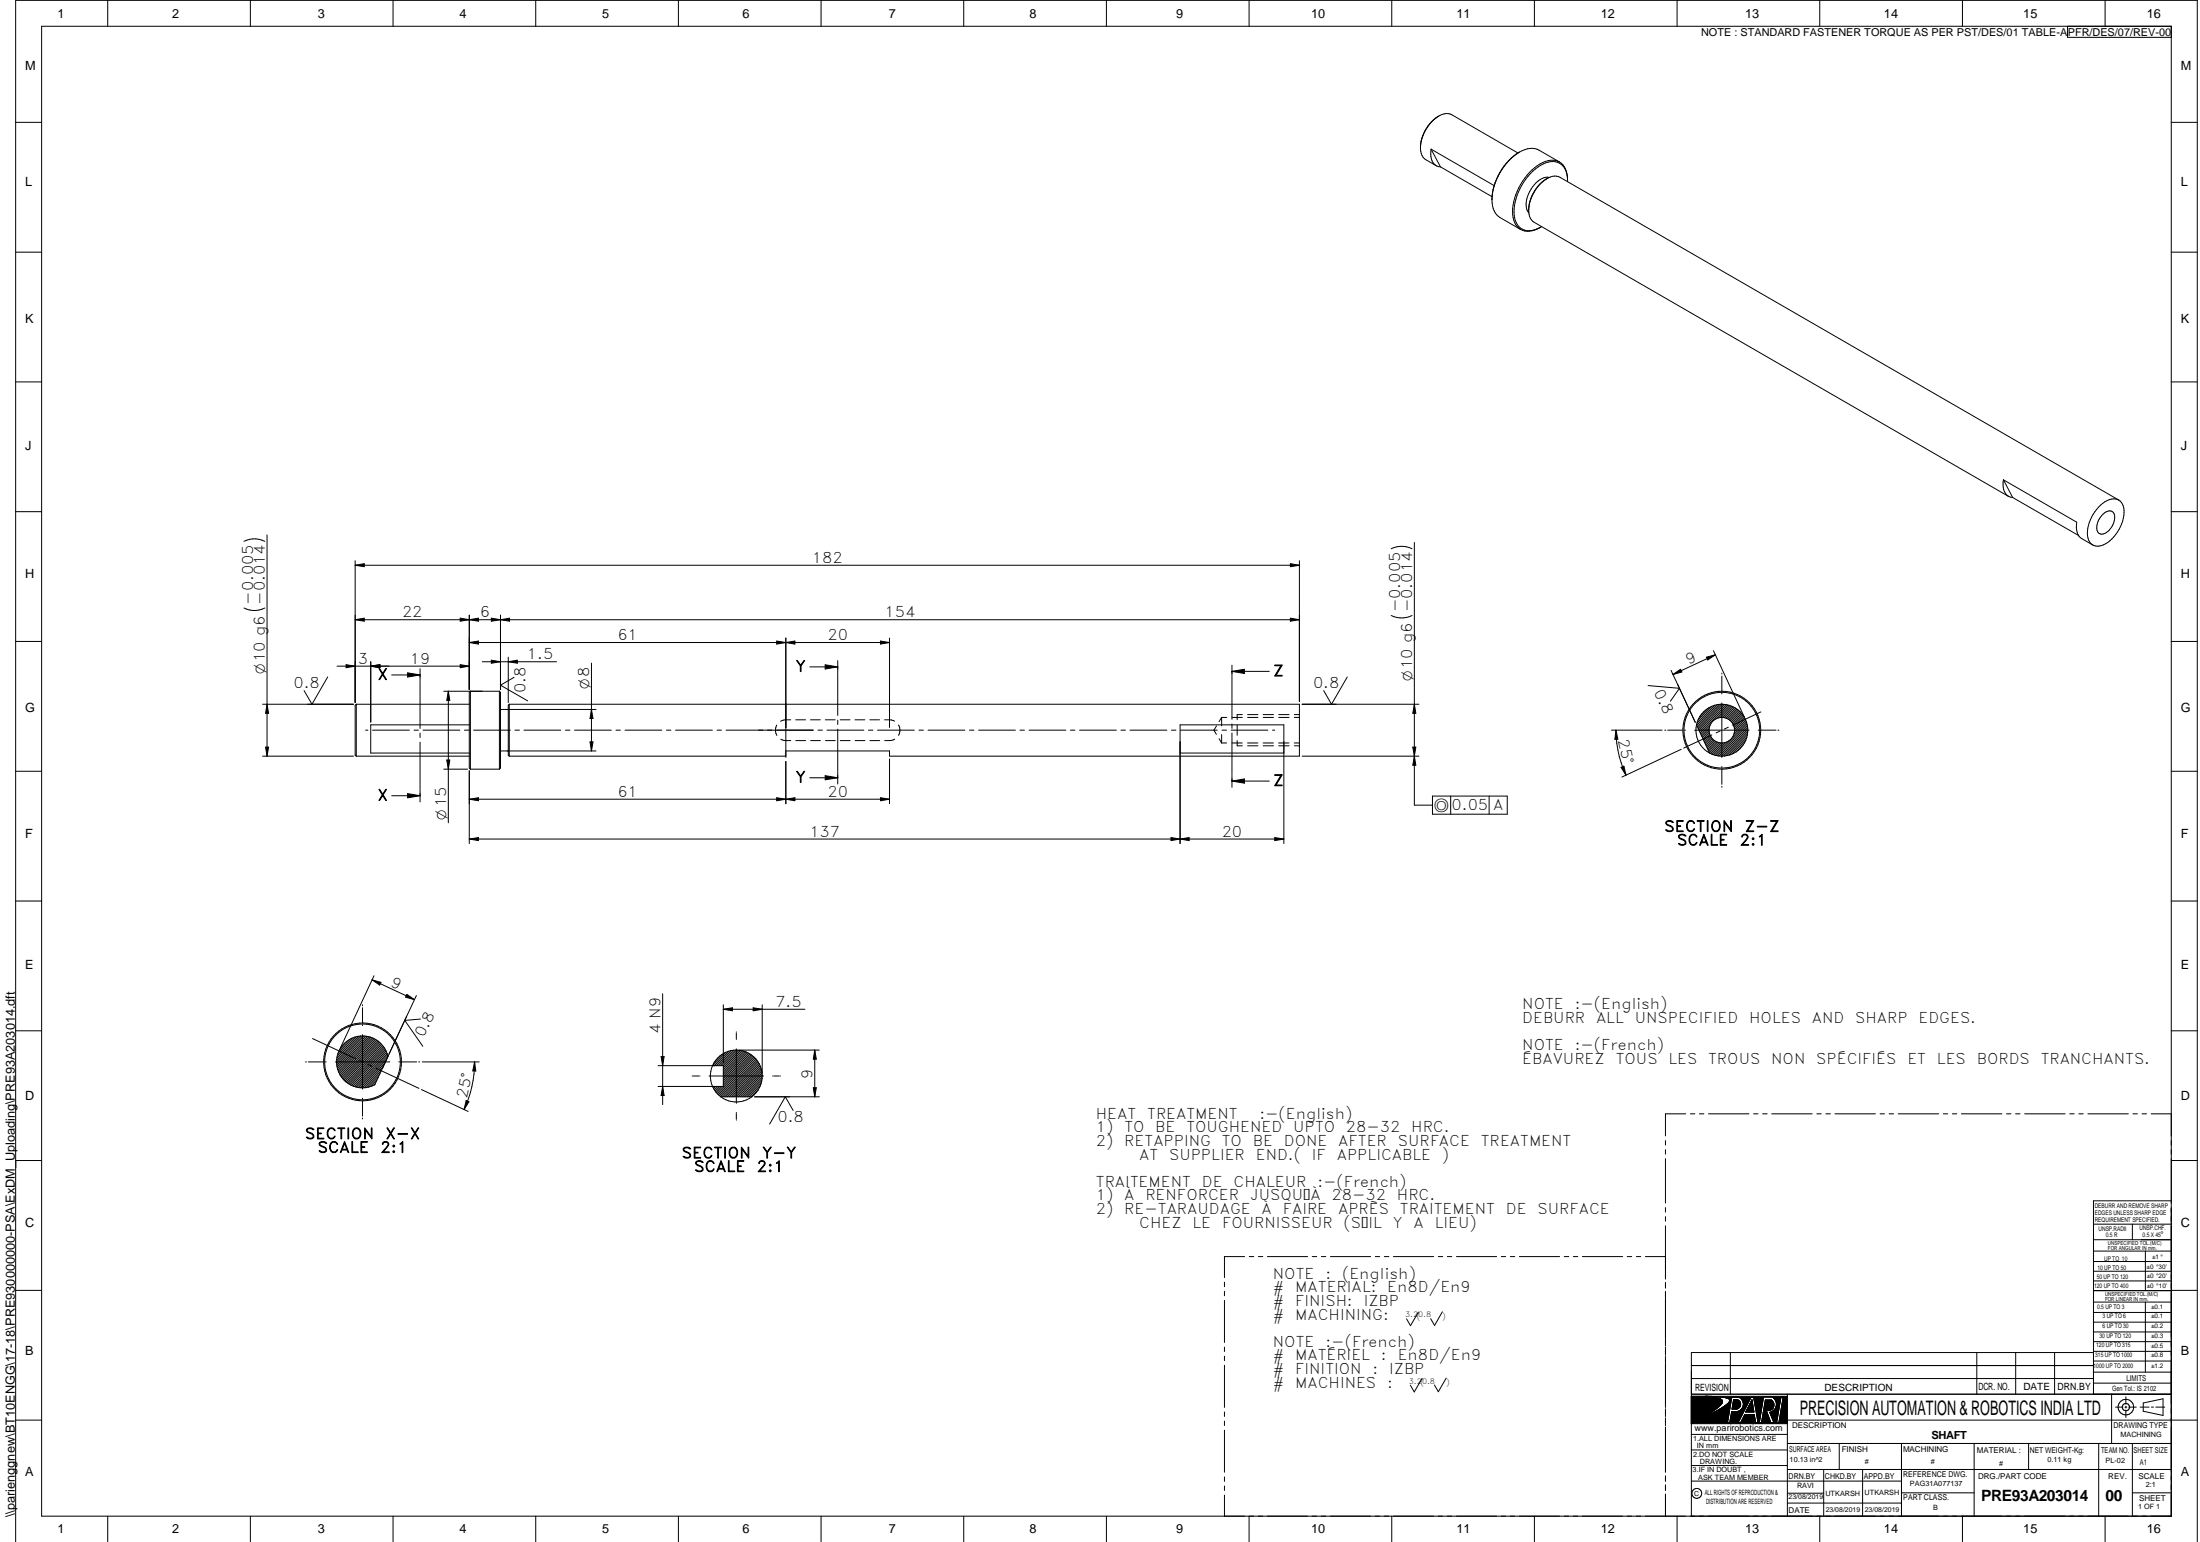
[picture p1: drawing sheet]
<svg xmlns="http://www.w3.org/2000/svg" width="848mm" height="594mm" viewBox="0 0 848 594" stroke-linecap="round" stroke-linejoin="round" font-family="sans-serif">
<g fill="none" stroke="#000" stroke-width=".39">
<path d="M16.1 10.1h820.9v574h-820.9zM41.5 .1v10M96.5 .1v10M151.5 .1v10M206.5 .1v10M261.5 .1v10M316.5 .1v10M371.5 .1v10M426.5 .1v10M481.5 .1v10M536.5 .1v10M591.5 .1v10"/>
<path d="M646.5 .1v10M701.5 .1v10M756.5 .1v10M797 10.1v4.3h40M811.5 .1v10M6 47.1h10.1M551.7 57.5a5.9 5.9 0 0 0 2.2 6.5l1.4 .3M551.7 57.5l24.3 14M551.7 57.5l3.6 6.8M554.6 44.7a15 15 0 0 0-7 11.9M585.2 58.9l-25.6-14.7a5.8 5.8 0 0 0-6.2 1.4 14.6 14.6 0 0 0-5.5 13.6l1.2 1.9 4.5 2.7M585.8 58.6a7.5 7.5 0 0 1 7.5-.7l7.9 4.5"/>
<path d="M585.8 58.6a23.5 23.5 0 0 0-10.6 17.1M585.8 58.6a22.5 22.5 0 0 0-10.7 18.4M837 47.1h10M555.3 64.3l19.9 11.5M575.1 77a7.5 7.5 0 0 0 3.1 6.8l8 4.6M575.1 76.6v.4M596.4 68.8a14.9 14.9 0 0 0-7.1 11.9M597.2 68.4a7.6 7.6 0 0 0-7 4.4 9 9 0 0 0-1.2 8.7l.4 .5M601.2 62.4a8.8 8.8 0 0 0-9.6 2.2 23.3 23.3 0 0 0-8.5 18.1l.4 2.1 .8 1.8 1.9 1.8M601.2 62.4a7.8 7.8 0 0 1 3.1 7.6M604.2 68.8a6 6 0 0 0-2.8-5.8 6 6 0 0 0-6.5 .1 21.7 21.7 0 0 0-11 20.9 5.7 5.7 0 0 0 8.3 4.3l2.1-1M604.3 69.3v.3"/>
<path d="M6 97.2h10.1M594 87.5a8.1 8.1 0 0 1-7.8 .9M837 97.2h10M6 147.1h10.1M837 147.1h10M6 197.1h10.1M772.3 184.9l28.3 16.3a5.9 5.9 0 0 0 1.9 6.3l4.2 2.5M772.3 184.9a5.7 5.7 0 0 0 2.2 6.4l1.4 .4M772.3 184.9l3.6 6.8M774.2 191.2l-182.8-105.6a5.7 5.7 0 0 1-2-6.1 14.4 14.4 0 0 1 9.1-11.6h1.5l1.3 .4 215.5 124.4M775.9 191.7l25.4 14.6M809 195.4a6.8 6.8 0 0 1 7.8-2.7 6.8 6.8 0 0 1 1.5 8 13.9 13.9 0 0 1-9.1 9.7 4.2 4.2 0 0 1-4.5-4.9 15.8 15.8 0 0 1 4.3-10.1z"/>
<path d="M810.6 198.1a2.54 2.54 0 0 1 4.4-.1 6.7 6.7 0 0 1-4.8 7.8 2.45 2.45 0 0 1-1.8-3.5l.8-2.2zM837 197.1h10M94.1 208.6a8.8 8.8 0 0 1 8 0M102.9 206.1v85.2M136.9 216v54.7M136.9 217.8l3.5-.6v1.1zM136.9 217.8h364M497.4 217.2l3.5 .6-3.5 .5zM500.9 216v54.3M536.3 211.4a9.1 9.1 0 0 1 8 0M545.2 209v101.2h7M94.1 234.2a8.8 8.8 0 0 0 8 0"/>
<path d="M136.9 238.8l3.5-.6v1.1zM136.9 238.8h364M177.4 238.2l3.5 .6-3.5 .5zM180.9 237v28.7M180.9 238.8l3.5-.6v1.1zM189.4 238.2l3.5 .6-3.5 .5zM192.9 237v28.7M192.9 238.8l3.5-.6v1.1zM497.4 238.2l3.5 .6-3.5 .5zM536.3 237.1a9.1 9.1 0 0 0 8 0M6 247.1h10.1M129.9 256.6h51"/>
<path d="M133.4 256.1l3.5 .5-3.5 .6zM142.9 254.9v23.3M142.9 256.6l3.5-.5v1.1zM157.1 259.2l4.8 .8-4.8 .8zM161.9 257.6v4.8M177.4 256.1l3.5 .5-3.5 .6zM180.9 247.5l3.5-.5v1.1zM180.9 247.5h162M185.9 255h28.6M189.4 254.4l3.5 .6-3.5 .5zM195.9 253.2v17.5M195.9 255l3.5-.6v1.1z"/>
<path d="M228 255.5v33.8M299.4 247l3.5 .5-3.5 .6zM302.9 245.8v46M302.9 247.5l3.5-.5v1.1zM312.2 256.9h10.7M318.1 256.1l4.8 .8-4.8 .8zM322.9 254.5v4.8M322.9 259.5v16.1M339.4 247l3.5 .5-3.5 .6zM342.9 245.8v34.5M474.9 256.3v4.8M474.9 258.7h14.4"/>
<path d="M474.9 258.7l4.8-.9v1.7zM644.2 258.3l9.3 20M644.9 259.9l2.9-2.1 .5 1.1zM657.8 253.2l3.4-.9-2.9 1.9zM660.5 250.7l11.9 25.5M661.2 252.3l-16.3 7.6M663.8 259.3v.4M837 247.1h10M101.2 271.3h35.1M102.9 271.3l.6 3.5h-1.1zM126.3 260.8l-6 10.5-3.1-5.2M137.3 271.3v20"/>
<path d="M137.3 271.3l-.4 .4v19.2l.4 .4M137.3 271.3h43.6M151 260h10.9M161.9 262.6v18M171.1 266.3h21.4M172.8 266.3l.6 3.5h-1.2zM172.8 266.3v50.7M180.9 266.7l.4-.4v30l-.4-.4zM180.9 279.3h-38v10.8h38M192.5 266.3v30M192.5 266.3l.4 .4v29.2l-.4 .4M192.9 273.3h36.9"/>
<path d="M196.3 271.3h304.6v20h-158v-2h-40M196.3 271.3v20M196.3 271.3l-.4 .4v19.2l.4 .4M198.2 260.9l-5.3 3.1 10.5 6M228 273.3l.6 3.5h-1.2zM299.4 279.4l-.5 2.3 .6 1.6M304.8 277.3a5.8 5.8 0 0 0-3.9 .6M306.7 277.3h3.8M312.5 277.3h3.7M318.2 277.3h3.7M322.9 277.4v1.7M323.9 277.3h3.8"/>
<path d="M329.6 277.3h3.8M335.3 277.3h3.8M341 277.3a6.1 6.1 0 0 1 3.9 .5M346.4 279.3l.5 1.7-.1 1.4-.4 .9M468.9 279.7l-.9 1.6 .9 1.6M470.9 276.4v3.3M470.9 276.4h2M470.9 276.4l-1 1.6M474.9 261.3v15.8M474.9 278.9v1.7M474.9 276.4h4M476.9 279.3v4"/>
<path d="M478.9 275.3h-2v2M480.9 276.4h4M480.9 275.3h4M486.9 276.4h4M486.9 275.3h4M492.9 276.4h4M492.9 275.3h4M498.9 276.4h2M498.9 275.3h2M502 271.3h45M519.4 260.8l-6.1 10.5-3-5.2M545.2 271.3l.6 3.5h-1.2z"/>
<path d="M635.3 264.1l12.1 1.1-3.5 5M654 279.3l5 10.8M654 279.3a10 10 0 0 0 5 10.8M658.5 272.8l-3.2 3.2M659.5 278.9l-3.9 3.9M659.9 272.1l-5.4 5.4M661 271.7l-6.8 6.9M662 271.5l-8 7.9M662 271.5h3.6M662 271.5a10 10 0 0 0-8 7.8M662.8 271.4l-8.5 8.5M663.5 271.3l-9 9.1"/>
<path d="M663.8 260.5v5.7M663.8 267v.3M663.8 270.8v21M664.2 271.4l-9.5 9.4M664.9 271.4l-10 9.9M665.5 271.5l-10.4 10.3M665.6 271.5l2.2 .7 2.1 1.2M666.1 271.6l-10.7 10.7M666.6 271.7l-5.3 5.4M667.2 271.9l-4.7 4.7M667.7 272.1l-4.3 4.3M668.1 278.9a4.9 4.9 0 0 1-.5 5.5 4.9 4.9 0 0 1-5.3 1.6"/>
<path d="M668.1 278.9a4.9 4.9 0 0 0-5-2.5 4.9 4.9 0 0 0-4.1 3.7M668.2 272.3l-4.1 4.1M668.6 272.6l-3.9 3.9M669.1 272.9l-3.8 3.7M669.5 273.2l-3.7 3.7M669.9 273.4l-3.6 3.7M669.9 273.4l2.4 2.6M670.3 273.8l-3.6 3.6M670.7 274.1l-3.6 3.6M671 274.5l-3.6 3.6M671.3 274.8l-3.6 3.6M671.7 275.2l-3.7 3.7"/>
<path d="M672 275.6l-3.8 3.7M672.3 276l-3.9 3.9M672.3 276a10 10 0 0 1-3.1 13.7M672.5 276.5l-3.9 3.9M672.7 277l-4 4.1M673 277.5l-4.4 4.3M673.2 278l-4.7 4.6M673.3 278.5l-5.4 5.4M673.5 279l-12 12M673.6 279.6l-11.5 11.6M678.8 274.3l-10.9 5.1M6 297.1h10.1"/>
<path d="M101.2 291.3h35.1M102.4 287.8h1.1l-.6 3.5zM137.3 291.3h43.6M140.9 281.3h.9M143.6 281.3h14.2M159.6 281.3h1.7M161.9 282.4v1.7M161.9 285.9v18M163.1 281.3h14.2M171.1 296.3h9.2M172.2 292.8h1.2l-.6 3.5zM179 281.3h1.8"/>
<path d="M180.9 297v28M181.3 296.3h11.2M182.6 281.3h14.1M192.9 289.3h36.9M196.3 291.3h106.6M198.5 281.3h1.7M202 281.3h14.2M218 281.3h1.7M221.5 281.3h14.2M227.4 285.8h1.2l-.6 3.5zM237.5 281.3h1.6M240.9 281.3h14.2"/>
<path d="M256.9 281.3h1.7M260.4 281.3h14.2M276.4 281.3h1.7M279.9 281.3h33.6M301 284.8a6.1 6.1 0 0 0 3.8 .5M302.9 293.4v16.3M306.8 285.3h3.8M312.2 299.6h10.7M312.5 285.3h3.8M315.3 281.3h1.7M318.1 298.8l4.8 .8-4.8 .8zM318.2 285.3h3.8"/>
<path d="M318.8 281.3h14.2M322.9 280.9v16.1M322.9 297.3v4.7M323.9 285.3h3.8M329.6 285.3h3.8M334.8 281.3h1.7M335.4 285.3h3.7M338.3 281.3h14.2M342.9 292.4v17.3M344.9 284.8a5.8 5.8 0 0 1-3.9 .5M354.3 281.3h1.7M357.8 281.3h14.1"/>
<path d="M373.7 281.3h1.7M377.2 281.3h14.2M393.2 281.3h1.7M396.7 281.3h14.2M412.6 281.3h1.8M416.2 281.3h14.2M432.1 281.3h1.7M435.6 281.3h14.2M451.6 281.3h1.7M454.9 290.1h40M455.1 281.3h14.2M469.9 284.6l1 1.6"/>
<path d="M470.9 283v3.2M470.9 286.2h2M471.1 281.3h1.7M474.6 281.3h14.1M474.9 286.2h4M474.9 282.4v15.9M474.9 298.5v4.8M476.9 285.3v2h2M480.9 286.2h4M480.9 287.3h4M486.9 286.2h4M486.9 287.3h4"/>
<path d="M490.5 281.3h.9M492.9 286.2h4M492.9 287.3h4M498.9 286.2h2M498.9 287.3h2M502 291.3h45M544.6 287.8h1.2l-.6 3.5zM545.2 291.3l.6 3.5h-1.2zM621.2 281.3h19.5M622.9 281.3l.8 3.5h-1.2zM622.9 281.3a42 42 0 0 0 3.9 17.3M624.9 295.6l1.1-.4 .8 3.4z"/>
<path d="M641.7 281.3h.4M642.9 281.3h5.8M648.1 288.7l-22.9 10.7M649.4 281.3h.3M653.2 281.3h21.1M658.8 281l-2.7 2.7M658.8 281.7l-2.5 2.5M658.8 281.7l.5 1.7M658.8 280.9v.8M659 282.3l-2.5 2.4M659 280.1l-3.2 3.2M659 280.1l-.2 .8"/>
<path d="M659 290.1a9.7 9.7 0 0 0 5.8 1.2M659.1 282.8l-2.4 2.4M659.3 283.4l-2.4 2.3M659.3 283.4l1.5 1.9M659.5 283.8l-2.3 2.4M659.8 284.2l-2.4 2.4M659.9 283.1l-10.9 5.1M660.1 284.6l-2.5 2.5M660.5 285l-2.6 2.6M660.8 285.3l1.5 .7M660.9 285.3l-2.8 2.8M661.3 285.6l-3 3"/>
<path d="M661.8 285.8l-3.3 3.3M662.3 286l-3.6 3.5M662.9 286.1l-3.9 3.9M663.1 281.7l-1.6 .7M663.5 286.2l-4.1 4.1M663.8 295.3v.4M663.8 296.4v5.8M664.2 286.2l-4.3 4.3M665.1 286l-4.7 4.7M666.3 280.2l-1.6 .7M666.3 285.5l-5.4 5.4M669.2 289.7a9.3 9.3 0 0 1-4.4 1.6"/>
<path d="M672.1 286.8l-2.9 2.9M672.9 285.3l-5.2 5.2M673.3 284.2l-6.7 6.7M673.6 283.2l-7.9 7.9M673.7 280.2l-11 11.1M673.7 282.4l-8.9 8.9M673.7 280.9l-10.3 10.4M673.7 281.6l-9.7 9.7M677.8 281.3h.3M678.9 281.3h5.7M685.4 281.3h.4M837 297.1h10"/>
<path d="M151 306.6h10.9M157.1 305.8l4.8 .8-4.8 .8zM161.9 304.2v4.8M180.9 307.9l3.5-.6v1.2zM180.9 307.9h162M299.4 307.3l3.5 .6-3.5 .6zM302.9 307.9l3.5-.6v1.2zM339.4 307.3l3.5 .6-3.5 .6zM474.9 300.9l4.8-.8v1.6zM474.9 300.9h14.4M552.2 306.7h28.8v7h-28.8zM559.2 306.7v7"/>
<path d="M574 306.7v7M663.8 303v.3M180.9 323.3l3.5-.6v1.1zM180.9 323.3h314M451.4 322.7l3.5 .6-3.5 .5zM454.9 325v-45.7h40v45.7M454.9 323.3l3.5-.6v1.1zM491.4 322.7l3.5 .6-3.5 .5zM6 347.1h10.1M837 347.1h10M143.4 377.5l3.5 1-.5 1zM143.4 377.5l16.4 7.6"/>
<path d="M144.2 375.9l-13.1 28M6 397.1h10.1M136.3 399.7l-5.9 6M137.4 399.4l-7.4 7.3M138.3 399.2l-8.4 8.4M139 399.1l-9.2 9.3M139.1 399.1a10 10 0 0 0-9.3 11 10 10 0 0 0 11.3 8.9M139.1 399.1a10 10 0 0 1 10.1 6.8M139.7 387.1v.4M139.7 388.2v5.8M139.7 394.8v.3M139.7 398.6v21"/>
<path d="M139.8 399.1l-10 10M140.4 399.1l-10.6 10.7M141.1 399.2l-11.2 11.3M141.7 399.3l-11.7 11.8M142.3 399.5l-12.2 12.1M142.8 399.6l-12.6 12.6M143.3 399.8l-12.9 12.9M156.7 391.5l-6.7 14.6M156.8 383.1l3 2-3.4-.9zM160.5 383.5l-16 34.4-3.4 1.1M162.1 392.6l-6.1 .5 7 10M255.4 382.9v42.7"/>
<path d="M278.8 387.1v22.4M278.8 388.8l3.5-.5v1.1zM278.8 388.8h31.5M283.8 397.5v.2M283.8 398v2.2M290.3 388.3l3.5 .5-3.5 .6zM293.8 387.1v26.4M837 397.1h10M117.8 409.1h.3M118.9 409.1h5.8M120.5 400.1l16.5 7.7M125.4 409.1h.4"/>
<path d="M129.3 409.1h20.9M135.1 400.3l-4.2 4.2M138.6 408.6l1.6 .7M141.8 410.1l1.6 .7M143.8 400l-13.2 13.2M144.3 400.2l-13.4 13.5M144.6 417.6l-.5 .5M144.8 400.5l-13.7 13.7M145 411.6l16.5 7.7M145.2 400.8l-13.8 13.8M145.2 416.3l-2.3 2.3M145.6 401l-13.9 14"/>
<path d="M145.8 415l-3.8 3.9M146 401.4l-14 14M146.4 401.7l-14.1 14.1M146.5 413.6l-5.4 5.4M146.8 402l-14.2 14.1M147.1 412.3l-6.8 6.8M147.1 402.4l-14.1 14.1M147.5 402.8l-14.1 14M147.7 411l-8.1 8.1M147.8 403.2l-14 13.9M148.1 403.6l-13.9 13.8M148.3 409.7l-9.4 9.4"/>
<path d="M148.3 404l-13.7 13.7M148.6 404.5l-13.5 13.4M148.8 404.9l-13.3 13.3M148.9 408.3l-10.6 10.7M149 405.4l-12.9 13M149.2 405.9l-12.6 12.7M149.2 405.9l.3 1.1-11.8 11.9M149.4 406.5l-12.3 12.2M153.7 409.1h.4M154.8 409.1h5.8M161.4 409.1h.3M162.5 419.8l18 8.4"/>
<path d="M162.8 409.1h21.9M183 409.1l.4 3.5h-1.2zM183 409.1a43.5 43.5 0 0 1-4.1 18.4M253.7 410.6h25.1v8h-25.1M254.8 407.1h1.2l-.6 3.5zM255.4 418.6l.6 3.5h-1.2zM266.8 414.5h.2M267.3 414.5h2.1M269.7 414.5h.1M273.3 414.5h21M274.7 410.6a10 10 0 0 0 3.1 12M274.7 410.6a10 10 0 0 1 15.3-3.9 10 10 0 0 1-.2 15.9"/>
<path d="M275.2 418.6l-.4 .3M275.9 418.6l-.8 .8M276.6 418.6l-1.3 1.2M277.3 418.6l-1.7 1.6M278 418.6l-2.1 2.1M278.3 406.2l-2.8 2.8M278.7 418.6l-2.5 2.4M279.9 405.4l-5.2 5.2M281 405l-5.6 5.6M281.9 404.7l-5.8 5.9M282.8 404.6l-6 6M283.5 404.6l-6 6"/>
<path d="M283.8 400.5h.1M283.8 404.1v21M284.2 404.6l-6 6M284.9 404.6l-6.1 6.1M284.9 404.6h30.9M285.5 404.7l-6.7 6.7M286.1 404.8l-7.3 7.3M286.6 405l-7.8 7.8M287.2 405.1l-8.4 8.4M287.7 405.3l-8.9 8.9M288.2 405.6l-9.4 9.3M288.6 405.8l-9.8 9.8"/>
<path d="M289.1 406l-10.3 10.3M289.5 406.3l-10.7 10.7M289.9 406.6l-11.1 11.1M290.3 407l-11.5 11.4M290.7 407.3l-14.1 14.1M291 407.6l-14.1 14.2M291.4 408l-14.1 14.1M291.7 408.4l-14 14M292 408.8l-13.8 13.8M292.3 409.2l-13.3 13.4M292.3 419.8l-2.7 2.8M292.6 409.7l-12.9 12.9"/>
<path d="M292.8 410.1l-12.4 12.5M293 410.6l-11.9 12M293.1 418.3l-4.2 4.3M293.2 411.1l-11.4 11.5M293.4 411.7l-10.9 10.9M293.4 417.3l-5.3 5.3M293.5 412.2l-10.3 10.4M293.7 416.3l-6.3 6.3M293.7 412.8l-9.8 9.8M293.8 413.4l-9.2 9.2M293.8 414.1l-8.5 8.5M293.8 415.5l-7.1 7.1"/>
<path d="M293.8 414.8l-7.8 7.8M297.9 414.5h.1M298.2 414.5h2.2M300.7 414.5h.1M313.5 419.1h1.2l-.6 3.5zM314.1 404.6l.6 3.5h-1.2zM314.1 404.6v18M139.7 423.1v.3M139.7 424.2v5.8M139.7 430.7v.4M179.7 424l1.1 .5-1.9 3zM277.8 422.6h12"/>
<path d="M277.8 422.6a10 10 0 0 0 12 0M283.8 428.6v.1M283.8 429v2.1M283.8 431.4v.2M290.9 422.6h24.9M305.8 427.8l-3.1-5.2-6 10.5M642 439.4v1.7M649.8 429.1h-7.8v8.5M651.6 429.1h1.7M655.1 429.1h1.7M658.6 429.1h15.6M676 429.1h1.7"/>
<path d="M679.5 429.1h1.7M683 429.1h15.6M700.4 429.1h1.7M703.9 429.1h1.7M707.4 429.1h15.5M724.7 429.1h1.7M728.2 429.1h1.8M731.7 429.1h15.6M749.1 429.1h1.7M752.6 429.1h1.7M756.1 429.1h15.6M773.5 429.1h1.7"/>
<path d="M777 429.1h1.7M780.5 429.1h15.6M797.8 429.1h1.8M801.4 429.1h1.7M804.9 429.1h15.6M822.2 429.1h1.7M825.7 429.1h1.7M829.2 429.1h7.8M6 447.1h10.1M642 442.9v1.7M642 446.4v17.1M837 447.1h10"/>
<path d="M642 465.2v1.8M642 468.7v1.8M642 472.3v20.5M807 471.6h30M807 477.6h30M822 471.6v6M837 462.6h-30v74.5M6 497.1h10.1M472 494v1.7M472 497.5v1.7M479.8 484.1h-7.8v8.1M481.6 484.1h1.7"/>
<path d="M485.1 484.1h1.7M488.6 484.1h15.5M505.8 484.1h1.8M509.4 484.1h1.7M512.9 484.1h15.5M530.2 484.1h1.6M533.6 484.1h1.8M537.1 484.1h15.6M554.4 484.1h1.8M557.9 484.1h1.7M561.4 484.1h15.5M578.7 484.1h1.7"/>
<path d="M582.2 484.1h1.7M585.7 484.1h15.5M603 484.1h1.7M606.5 484.1h1.7M610 484.1h15.5M627.3 484.1h1.7M630.8 484.1h1.7M634.3 484.1h7.7M642 494v2.3M642 497.5v21.1M807 497.2h30M807 493.5h30"/>
<path d="M807 489.8h30M807 486h30M807 482h30M827 482v15.2M837 497.1h10M472 501v16.2M472 519v1.7M546.8 505.5l-3.1 5.3-1.5-2.7M556 505.4l-3 5.2-1.5-2.6M642 519v3.1M807 516.9h30M807 513.2h30"/>
<path d="M807 509.4h30M807 505.6h30M807 501.6h30M827 501.6v27M472 522.5v1.7M472 526v16.2M548.2 531l-3 5.3-1.5-2.7M557.5 530.9l-3 5.3-1.6-2.6M642 522.5v19.8M652 538h37M652 537.1h185M652 531.1h155"/>
<path d="M652 526.1h155M657.5 538l3.7 .4M657.5 538l4.4 .6 1.6 .6M657.5 538l5.6 .2M658.2 538h.4M659.9 538h-.3l3.4 .2M661.2 538.4l.4 .1M661.6 538.5l1.9 .7M663 538.2l1.1 .1M663.1 538.2l2.9 .5M663.5 539.2l.2 .1M663.5 539.2l.3 .3"/>
<path d="M663.6 538.2l.5 .1M663.7 539.4l.2 .1M663.8 539.5h.1M663.9 539.5v.1M663.9 539.6v.1M663.9 539.7v.7M663.9 539.7l.1 .2M664.1 538.3l1.7 .3M665.8 538.6l.6 .3M665.8 538.6l.2 .1M666 538.7l.4 .2M666 538.7l.5 .2"/>
<path d="M666.4 538.9h.1M666.5 538.9l.2 .3M666.5 538.9l.2 .2M666.7 539.1l.1 .2M666.7 539.2l.1 .1M666.8 539.8l-.1 .2M666.8 539.7l-.1 .4M666.8 539.3v.4M666.9 539.6l-.1 .2M667 521.1v16M667.6 538.3h2.8a2.93 2.93 0 0 1 1.7 3 2.93 2.93 0 0 1-2.3 2.5l-2.2 .1-.8 4.2h-.9zM668.3 539.3h1.4a1.85 1.85 0 0 1 1.3 2 1.85 1.85 0 0 1-1.8 1.6h-1.5z"/>
<path d="M675 538.3h1l1.7 9.8h-.9l-.6-3.1h-3.6l-1.6 3.1h-1zM675.4 539.3l.7 4.7h-3.1zM679.8 538.2h3.3a3.2 3.2 0 0 1 1.7 3.3 3.2 3.2 0 0 1-2.6 2.6l1.6 4h-1.2l-1.7-4.8a2.23 2.23 0 0 0 2.7-1 2.23 2.23 0 0 0-.7-2.9h-2.4l-1.4 8.7h-.9zM686.5 538.2h.9l-1.6 9.9h-1zM689 537.1v47M762 521.1v16M777 521.1v16M792 521.1v16M807 521.1h-155v63M807 532.9h30M807 528.6h30M807 524.4h30"/>
<path d="M807 520.6h30M814 537.1v19M819.5 538.1v2.9M6 547.1h10.1M472 544v1.7M472 547.5v1.7M472 551v16.2M642 542.7v3M642 546.2v3M642 549.7v17.5M652 548.5h37M652 558.6h37"/>
<path d="M652 552.6h37M656.9 545.7l-4.9 2.8M660.8 544.1l-8.8 4.4M663.9 540.4l-1.2 1.5-1.9 1.4-8.8 5.2M663.9 540.3l-1.9 2.1-5 3.2M664 540.1l-.1 .2M664.2 542.1l-12.2 6.4M664.2 542.1l-3.3 1.9M665.9 540.9l-1.7 1.2M666.3 540.5l-.3 .3M666.7 540.1l-2.5 2M666.7 540l-.4 .5"/>
<path d="M689 547.1h158M689 556.1h148M709 556.1v10M733 556.1v28M761 556.1v28M782 556.1v10M809 556.1v28M815.5 542.1h2.9M819.1 542.1h.8M819.5 541.8v.7M819.5 543.2v2.9M820.6 542.1h2.9"/>
<path d="M822 556.1v28M825 542.1h3.4M826.2 540.5l7.6-1.6v6.4l-7.6-1.6zM829.3 542.1h.9M831 542.1h3.5M472 569v1.7M472 572.5v1.7M472 576v8.1M642 568.6v2.2M642 572.1v2.2M642 575.6v8.5M652 570.6h81"/>
<path d="M652 564.6h37M689 575.3h14M689 579.1h44M689 566.1h148M703 566.1v18M718 566.1v18M733 575.1h28M822 575.1h15M6 594v-593.9h841v593.9M41.5 584.1v9.9M96.5 584.1v9.9M151.5 584.1v9.9"/>
<path d="M206.5 584.1v9.9M261.5 584.1v9.9M316.5 584.1v9.9M371.5 584.1v9.9M426.5 584.1v9.9M481.5 584.1v9.9M536.5 584.1v9.9M591.5 584.1v9.9M646.5 584.1v9.9M701.5 584.1v9.9M756.5 584.1v9.9M811.5 584.1v9.9"/>
<circle cx="663.7" cy="281.3" r="15"/>
<circle cx="663.8" cy="281.3" r="14.6"/>
<circle cx="139.7" cy="409.1" r="14.6"/>
<circle cx="139.8" cy="409.1" r="15"/>
<circle cx="819.5" cy="542.1" r="3"/>
<circle cx="819.5" cy="542.1" r="1.4"/>
<circle cx="654.1" cy="575.4" r="1.9"/>
</g>
<g fill="#000">
<path d="M136.9 217.8l3.5-.6v1.1zM497.4 217.2l3.5 .6-3.5 .5zM136.9 238.8l3.5-.6v1.1zM177.4 238.2l3.5 .6-3.5 .5zM180.9 238.8l3.5-.6v1.1zM189.4 238.2l3.5 .6-3.5 .5zM192.9 238.8l3.5-.6v1.1zM497.4 238.2l3.5 .6-3.5 .5zM133.4 256.1l3.5 .5-3.5 .6zM142.9 256.6l3.5-.5v1.1zM177.4 256.1l3.5 .5-3.5 .6zM180.9 247.5l3.5-.5v1.1z"/>
<path d="M189.4 254.4l3.5 .6-3.5 .5zM195.9 255l3.5-.6v1.1zM299.4 247l3.5 .5-3.5 .6zM302.9 247.5l3.5-.5v1.1zM318.1 256.1l4.8 .8-4.8 .8zM339.4 247l3.5 .5-3.5 .6zM474.9 258.7l4.8-.9v1.7zM644.9 259.9l2.9-2.1 .5 1.1zM657.8 253.2l3.4-.9-2.9 1.9zM102.9 271.3l.6 3.5h-1.1zM157.1 259.2l4.8 .8-4.8 .8zM172.8 266.3l.6 3.5h-1.2z"/>
<path d="M228 273.3l.6 3.5h-1.2zM545.2 271.3l.6 3.5h-1.2zM102.4 287.8h1.1l-.6 3.5zM172.2 292.8h1.2l-.6 3.5zM227.4 285.8h1.2l-.6 3.5zM544.6 287.8h1.2l-.6 3.5zM545.2 291.3l.6 3.5h-1.2zM622.9 281.3l.8 3.5h-1.2zM624.9 295.6l1.1-.4 .8 3.4zM157.1 305.8l4.8 .8-4.8 .8zM180.9 307.9l3.5-.6v1.2zM299.4 307.3l3.5 .6-3.5 .6z"/>
<path d="M302.9 307.9l3.5-.6v1.2zM318.1 298.8l4.8 .8-4.8 .8zM339.4 307.3l3.5 .6-3.5 .6zM474.9 300.9l4.8-.8v1.6zM180.9 323.3l3.5-.6v1.1zM451.4 322.7l3.5 .6-3.5 .5zM454.9 323.3l3.5-.6v1.1zM491.4 322.7l3.5 .6-3.5 .5zM143.4 377.5l3.5 1-.5 1zM156.8 383.1l3 2-3.4-.9zM278.8 388.8l3.5-.5v1.1zM290.3 388.3l3.5 .5-3.5 .6z"/>
<path d="M183 409.1l.4 3.5h-1.2zM254.8 407.1h1.2l-.6 3.5zM314.1 404.6l.6 3.5h-1.2zM313.5 419.1h1.2l-.6 3.5zM179.7 424l1.1 .5-1.9 3zM255.4 418.6l.6 3.5h-1.2zM675.4 539.3l.7 4.7h-3.1z"/>
<path d="M652 538h5.5l5.2 .8a1.38 1.38 0 0 1 1.3 1.2 1.38 1.38 0 0 1-.9 1.5l-3.9 2.9-7.2 4.1z" fill-rule="evenodd"/>
<path d="M657.5 538l7.7 .4 1.3 .5 .4 .8-1.1 1.3-3 2-10.8 5.5h37v-10.5zM675 538.3h1l1.7 9.8h-.9l-.6-3.1h-3.6l-1.6 3.1h-1zM667.6 538.3h2.8a2.93 2.93 0 0 1 1.7 3 2.93 2.93 0 0 1-2.3 2.5l-2.2 .1-.8 4.2h-.9zM679.8 538.2h3.3a3.2 3.2 0 0 1 1.7 3.3 3.2 3.2 0 0 1-2.6 2.6l1.6 4h-1.2l-1.7-4.8a2.23 2.23 0 0 0 2.7-1 2.23 2.23 0 0 0-.7-2.9h-2.4l-1.4 8.7h-.9zM686.5 538.2h.9l-1.6 9.9h-1z" fill-rule="evenodd"/>
<path d="M668.3 539.3h1.4a1.85 1.85 0 0 1 1.3 2 1.85 1.85 0 0 1-1.8 1.6h-1.5z" fill-rule="evenodd"/>
</g>
<text font-size="7.7" x="693.8" y="545.2">PRECISION AUTOMATION &amp; ROBOTICS INDIA LTD</text>
<g font-size="6">
<text x="763.7" y="578.3">PRE93A203014</text>
<text x="811.7" y="578.3">00</text>
</g>
<g font-size="5.7">
<text x="313" y="216.9">182</text>
<text x="97.5" y="233" transform="rotate(-90 97.5 233)">-0.005</text>
<text x="155" y="237.9">22</text>
<text x="185" y="237.9">6</text>
<text x="341" y="237.9">154</text>
<text x="539.8" y="235.9" transform="rotate(-90 539.8 235.9)">-0.005</text>
<text x="238" y="246.7">61</text>
<text x="319" y="246.7">20</text>
<text x="137.9" y="255.8">3</text>
<text x="158" y="255.8">19</text>
<text x="203.1" y="254.1">1.5</text>
<text x="650.9" y="256.1" transform="rotate(-25 650.9 256.1)">9</text>
<text x="145.5" y="261.8">X</text>
<text x="306.7" y="258.7">Y</text>
<text x="490.8" y="260.5">Z</text>
<text x="113.1" y="265.2">0.8</text>
<text x="202.5" y="267" transform="rotate(-90 202.5 267)">0.8</text>
<text x="506.2" y="265.2">0.8</text>
<text x="637.4" y="266.5" transform="rotate(65 637.4 266.5)">0.8</text>
<text x="623.7" y="285" transform="rotate(77 623.7 285)">25°</text>
<text x="306.7" y="301.4">Y</text>
<text x="490.8" y="302.7">Z</text>
<text x="145.5" y="308.4">X</text>
<text x="238" y="307.1">61</text>
<text x="319" y="307.1">20</text>
<text x="559.6" y="312">0.05 A</text>
<text x="312" y="322.4">137</text>
<text x="471" y="322.4">20</text>
<text x="641.6" y="320.4">SECTION</text>
<text x="672.6" y="320.4">Z-Z</text>
<text x="646.5" y="325.7">SCALE</text>
<text x="670.6" y="325.7">2:1</text>
<text x="150.2" y="379.7" transform="rotate(25 150.2 379.7)">9</text>
<text x="298.9" y="387.9">7.5</text>
<text x="586.8" y="388.8">NOTE</text>
<text x="607" y="388.8">:-(English)</text>
<text x="586.8" y="394.1">DEBURR</text>
<text x="615.2" y="394.1">ALL</text>
<text x="630.2" y="394.1">UNSPECIFIED</text>
<text x="674.3" y="394.1">HOLES</text>
<text x="698.5" y="394.1">AND</text>
<text x="715.2" y="394.1">SHARP</text>
<text x="739.6" y="394.1">EDGES.</text>
<text x="163.4" y="400" transform="rotate(-65 163.4 400)">0.8</text>
<text x="254.6" y="398.5" transform="rotate(-90 254.6 398.5)">4 N9</text>
<text x="586.8" y="404.6">NOTE</text>
<text x="607" y="404.6">:-(French)</text>
<text x="586.8" y="409.8">ÉBAVUREZ</text>
<text x="622.8" y="409.8">TOUS</text>
<text x="643.1" y="409.8">LES</text>
<text x="658.5" y="409.8">TROUS</text>
<text x="682.8" y="409.8">NON</text>
<text x="700.2" y="409.8">SPÉCIFIÉS</text>
<text x="735.3" y="409.8">ET</text>
<text x="746.7" y="409.8">LES</text>
<text x="762" y="409.8">BORDS</text>
<text x="786.7" y="409.8">TRANCHANTS.</text>
<text x="313.2" y="415.5" transform="rotate(-90 313.2 415.5)">9</text>
<text x="180" y="423.3" transform="rotate(-77 180 423.3)">25°</text>
<text x="422.5" y="431">HEAT</text>
<text x="442.2" y="431">TREATMENT</text>
<text x="485.5" y="431">:-(English)</text>
<text x="299.7" y="432.2">0.8</text>
<text x="422.5" y="436.2">1)</text>
<text x="433.5" y="436.2">TO</text>
<text x="445.3" y="436.2">BE</text>
<text x="457.4" y="436.2">TOUGHENED</text>
<text x="498.5" y="436.2">UPTO</text>
<text x="518.8" y="436.2">28-32</text>
<text x="544" y="436.2">HRC.</text>
<text x="117.6" y="438.8">SECTION</text>
<text x="148.6" y="438.8">X-X</text>
<text x="422.5" y="441.5">2)</text>
<text x="433.4" y="441.5">RETAPPING</text>
<text x="471" y="441.5">TO</text>
<text x="482.9" y="441.5">BE</text>
<text x="494.9" y="441.5">DONE</text>
<text x="515.9" y="441.5">AFTER</text>
<text x="538.9" y="441.5">SURFACE</text>
<text x="570.9" y="441.5">TREATMENT</text>
<text x="122.5" y="444">SCALE</text>
<text x="146.6" y="444">2:1</text>
<text x="262.8" y="446.2">SECTION</text>
<text x="293.8" y="446.2">Y-Y</text>
<text x="439.1" y="446.7">AT</text>
<text x="450.7" y="446.7">SUPPLIER</text>
<text x="484.1" y="446.7">END.(</text>
<text x="505.8" y="446.7">IF</text>
<text x="515.3" y="446.7">APPLICABLE</text>
<text x="555.8" y="446.7">)</text>
<text x="267.6" y="451.4">SCALE</text>
<text x="291.7" y="451.4">2:1</text>
<text x="422.5" y="457.2">TRAITEMENT</text>
<text x="463.3" y="457.2">DE</text>
<text x="475.5" y="457.2">CHALEUR</text>
<text x="507.8" y="457.2">:-(French)</text>
<text x="422.5" y="462.5">1)</text>
<text x="422.5" y="467.7">2)</text>
<text x="433.4" y="462.5">À</text>
<text x="433.4" y="467.7">RE-TARAUDAGE</text>
<text x="441.5" y="462.5">RENFORCER</text>
<text x="481.8" y="462.5">JUSQU’À</text>
<text x="486.3" y="467.7">À</text>
<text x="494.5" y="467.7">FAIRE</text>
<text x="513.3" y="462.5">28-32</text>
<text x="515.8" y="467.7">APRÈS</text>
<text x="538.5" y="462.5">HRC.</text>
<text x="539.6" y="467.7">TRAITEMENT</text>
<text x="580.5" y="467.7">DE</text>
<text x="592.7" y="467.7">SURFACE</text>
<text x="439.2" y="473">CHEZ</text>
<text x="459.7" y="473">LE</text>
<text x="471.1" y="473">FOURNISSEUR</text>
<text x="517.9" y="473">(S’IL</text>
<text x="536.9" y="473">Y</text>
<text x="544.9" y="473">A</text>
<text x="553.1" y="473">LIEU)</text>
<text x="490.7" y="492.7">NOTE</text>
<text x="490.7" y="497.9">#</text>
<text x="499.3" y="497.9">MATERIAL:</text>
<text x="510.9" y="492.7">:</text>
<text x="517.3" y="492.7">(English)</text>
<text x="534.7" y="497.9">En8D/En9</text>
<text x="490.7" y="503.1">#</text>
<text x="499.3" y="503.1">FINISH:</text>
<text x="525.7" y="503.1">IZBP</text>
<text x="490.7" y="508.4">#</text>
<text x="499.3" y="508.4">MACHINING:</text>
<text x="490.7" y="518.9">NOTE</text>
<text x="510.9" y="518.9">:-(French)</text>
<text x="490.7" y="524.1">#</text>
<text x="499.3" y="524.1">MATÉRIEL</text>
<text x="532.3" y="524.1">:</text>
<text x="538.8" y="524.1">En8D/En9</text>
<text x="490.7" y="529.4">#</text>
<text x="499.3" y="529.4">FINITION</text>
<text x="529.1" y="529.4">:</text>
<text x="535.5" y="529.4">IZBP</text>
<text x="490.7" y="534.6">#</text>
<text x="499.3" y="534.6">MACHINES</text>
<text x="534.7" y="534.6">:</text>
</g>
<g font-size="5.4">
<text x="102.1" y="259.6" transform="rotate(-90 102.1 259.6)">O10 g6 -0.014</text>
<text x="544.3" y="262.5" transform="rotate(-90 544.3 262.5)">O10 g6 -0.014</text>
<text x="227.1" y="265.4" transform="rotate(-90 227.1 265.4)">O8</text>
<text x="552.9" y="312">a</text>
<text x="171.9" y="315.8" transform="rotate(-90 171.9 315.8)">O15</text>
</g>
<g font-size="4.9">
<text x="22.1" y="6.8">1</text>
<text x="66.4" y="6.8">2</text>
<text x="122.6" y="6.8">3</text>
<text x="177.2" y="6.8">4</text>
<text x="232.2" y="6.8">5</text>
<text x="286.2" y="6.8">6</text>
<text x="342.7" y="6.8">7</text>
<text x="396.9" y="6.8">8</text>
<text x="453.4" y="6.8">9</text>
<text x="505.5" y="6.8">10</text>
<text x="561.4" y="6.8">11</text>
<text x="617" y="6.8">12</text>
<text x="672.7" y="6.8">13</text>
<text x="726.2" y="6.8">14</text>
<text x="780" y="6.8">15</text>
<text x="827.6" y="6.8">16</text>
<text x="9.7" y="26.8">M</text>
<text x="840.6" y="26.8">M</text>
<text x="9.7" y="71.5">L</text>
<text x="840.6" y="71.5">L</text>
<text x="9.7" y="124.3">K</text>
<text x="840.6" y="124.3">K</text>
<text x="9.7" y="173.4">J</text>
<text x="840.6" y="173.4">J</text>
<text x="9.7" y="222.8">H</text>
<text x="840.6" y="222.8">H</text>
<text x="9.7" y="274.4">G</text>
<text x="840.6" y="274.4">G</text>
<text x="9.7" y="322.7">F</text>
<text x="840.6" y="322.7">F</text>
<text x="9.7" y="373.4">E</text>
<text x="840.6" y="373.4">E</text>
<text x="9.7" y="423.8">D</text>
<text x="840.6" y="423.8">D</text>
<text x="9.7" y="472.9">C</text>
<text x="840.6" y="472.9">C</text>
<text x="9.7" y="522.1">B</text>
<text x="840.6" y="522.1">B</text>
<text x="9.7" y="568.7">A</text>
<text x="840.6" y="568.7">A</text>
<text x="5.7" y="584.6" transform="rotate(-90 5.7 584.6)">\\parienggnew\BT10ENGG\17-18\PRE930000000-PSA\ExDM_Uploading\PRE93A203014.dft</text>
<text x="22.1" y="590.8">1</text>
<text x="66.4" y="590.8">2</text>
<text x="122.6" y="590.8">3</text>
<text x="177.2" y="590.8">4</text>
<text x="232.2" y="590.8">5</text>
<text x="286.2" y="590.8">6</text>
<text x="342.7" y="590.8">7</text>
<text x="396.9" y="590.8">8</text>
<text x="453.4" y="590.8">9</text>
<text x="505.5" y="590.8">10</text>
<text x="561.4" y="590.8">11</text>
<text x="617" y="590.8">12</text>
<text x="672.7" y="590.8">13</text>
<text x="726.2" y="590.8">14</text>
<text x="780" y="590.8">15</text>
<text x="827.6" y="590.8">16</text>
</g>
<text font-size="4.3" x="744.6" y="554.5">SHAFT</text>
<g font-size="4.2">
<text x="655.7" y="13.9">NOTE : STANDARD FASTENER TORQUE AS PER PST/DES/01 TABLE-A</text>
<text x="797.1" y="13.9">PFR/DES/07/REV-00</text>
</g>
<g font-size="3.9">
<text x="653.5" y="535.7">REVISION</text>
<text x="703.3" y="535.7">DESCRIPTION</text>
<text x="762.7" y="535.6">DCR. NO.</text>
<text x="780" y="535.6">DATE</text>
<text x="793.2" y="535.7">DRN.BY</text>
</g>
<text font-size="3.5" x="653.2" y="551.5">www.parirobotics.com</text>
<g font-size="3.1">
<text x="832.9" y="476.5">°</text>
<text x="819.8" y="532.1">LIMITS</text>
<text x="690.8" y="550.1">DESCRIPTION</text>
<text x="814.8" y="550.2">DRAWING TYPE</text>
<text x="689.8" y="559.5">SURFACE AREA</text>
<text x="710" y="559.4">FINISH</text>
<text x="733.6" y="559.4">MACHINING</text>
<text x="762" y="559.9">MATERIAL :</text>
<text x="782.5" y="559.9">NET WEIGHT-Kg:</text>
<text x="809.9" y="559.7">TEAM NO.</text>
<text x="822.4" y="559.7">SHEET SIZE</text>
<text x="689.5" y="569.8">DRN.BY</text>
<text x="703.5" y="569.7">CHKD.BY</text>
<text x="718.5" y="569.8">APPD.BY</text>
<text x="733.6" y="568.9">REFERENCE DWG.</text>
<text x="762.5" y="569.9">DRG./PART CODE</text>
<text x="812.7" y="569.8">REV.</text>
<text x="824.4" y="569.7">SCALE</text>
<text x="824.9" y="564.6">A1</text>
<text x="733.7" y="578">PART CLASS.</text>
<text x="824.6" y="578.2">SHEET</text>
<text x="689.5" y="582.8">DATE</text>
</g>
<g font-size="2.8">
<text x="541.6" y="507.5">3.20.8</text>
<text x="546.2" y="508.1">(</text>
<text x="556" y="508.1">)</text>
<text x="543.1" y="533.1">3.20.8</text>
<text x="547.7" y="533.6">(</text>
<text x="557.4" y="533.6">)</text>
<text x="814.2" y="535.9">Gen Tol.: IS 2102</text>
<text x="652.7" y="555.1">1.ALL DIMENSIONS ARE</text>
<text x="654.2" y="557.8">IN mm</text>
<text x="817.4" y="553.5">MACHINING</text>
<text x="652.7" y="561.2">2.DO NOT SCALE</text>
<text x="655.3" y="564">DRAWING.</text>
<text x="689.9" y="563.4">10.13 in^2</text>
<text x="789.3" y="563.4">0.11 kg</text>
<text x="811.7" y="563.5">PL-02</text>
<text x="652.5" y="567.2">3.IF IN DOUBT ,</text>
<text x="718.9" y="564.1">#</text>
<text x="744.4" y="564.1">#</text>
<text x="770.6" y="564.7">#</text>
<text x="654.7" y="570">ASK TEAM MEMBER</text>
<text x="657.2" y="575.8">ALL RIGHTS OF REPRODUCTION &amp;</text>
<text x="692.8" y="573.4">RAVI</text>
<text x="736.3" y="572.7">PAG31A077137</text>
<text x="827.2" y="572.9">2:1</text>
<text x="657.6" y="579.3">DISTRIBUTION ARE RESERVED</text>
<text x="703.7" y="576.2">UTKARSH</text>
<text x="718.8" y="576.2">UTKARSH</text>
<text x="745.2" y="581.6">B</text>
<text x="824.2" y="581.4">1 OF 1</text>
</g>
<g font-size="2.7">
<text x="653.1" y="576.4">C</text>
<text x="689.5" y="577.6">23/08/2019</text>
<text x="703.8" y="582.5">23/08/2019</text>
<text x="718.9" y="582.6">23/08/2019</text>
</g>
<g font-size="2.5">
<text x="807.5" y="465.3">DEBURR AND REMOVE SHARP</text>
<text x="807.5" y="468">EDGES UNLESS SHARP EDGE</text>
<text x="807.5" y="470.7">REQUIREMENT SPECIFIED.</text>
<text x="824.8" y="473.9">UNSP.CHF.</text>
<text x="809" y="474.1">UNSP.RADII</text>
<text x="811.8" y="476.6">0.5 R</text>
<text x="826" y="476.4">0.5 X 45</text>
<text x="811.1" y="485.7">UP TO 10</text>
<text x="829.6" y="484.9">±1 °</text>
<text x="808.5" y="489.1">10 UP TO 50</text>
<text x="827.5" y="489.1">±0 °30'</text>
<text x="807.3" y="496">120 UP TO 400</text>
<text x="808.3" y="492.6">50 UP TO 120</text>
<text x="827.5" y="492.4">±0 °20'</text>
<text x="827.6" y="496.3">±0 °10'</text>
<text x="808.4" y="504.1">0.5 UP TO 3</text>
<text x="810.5" y="507.9">3 UP TO 6</text>
<text x="829.2" y="507.9">±0.1</text>
<text x="829.2" y="504.2">±0.1</text>
<text x="809.3" y="515.3">30 UP TO 120</text>
<text x="810.5" y="511.6">6 UP TO 30</text>
<text x="829.2" y="515.4">±0.3</text>
<text x="829.2" y="511.7">±0.2</text>
<text x="808.1" y="519.1">120 UP TO 315</text>
<text x="829.2" y="519.2">±0.5</text>
<text x="807.1" y="527.1">1000 UP TO 2000</text>
<text x="807.7" y="522.9">315 UP TO 1000</text>
<text x="829.2" y="527.2">±1.2</text>
<text x="829.2" y="522.9">±0.8</text>
</g>
<g font-size="2.1">
<text x="812.6" y="479.5">UNSPECIFIED TOL.(M/C)</text>
<text x="812.6" y="481.5">FOR ANGULAR IN mm.</text>
<text x="811.5" y="501.3">FOR LINEAR IN mm.</text>
<text x="811.5" y="499.2">UNSPECIFIED TOL.(M/C)</text>
</g>
</svg>
